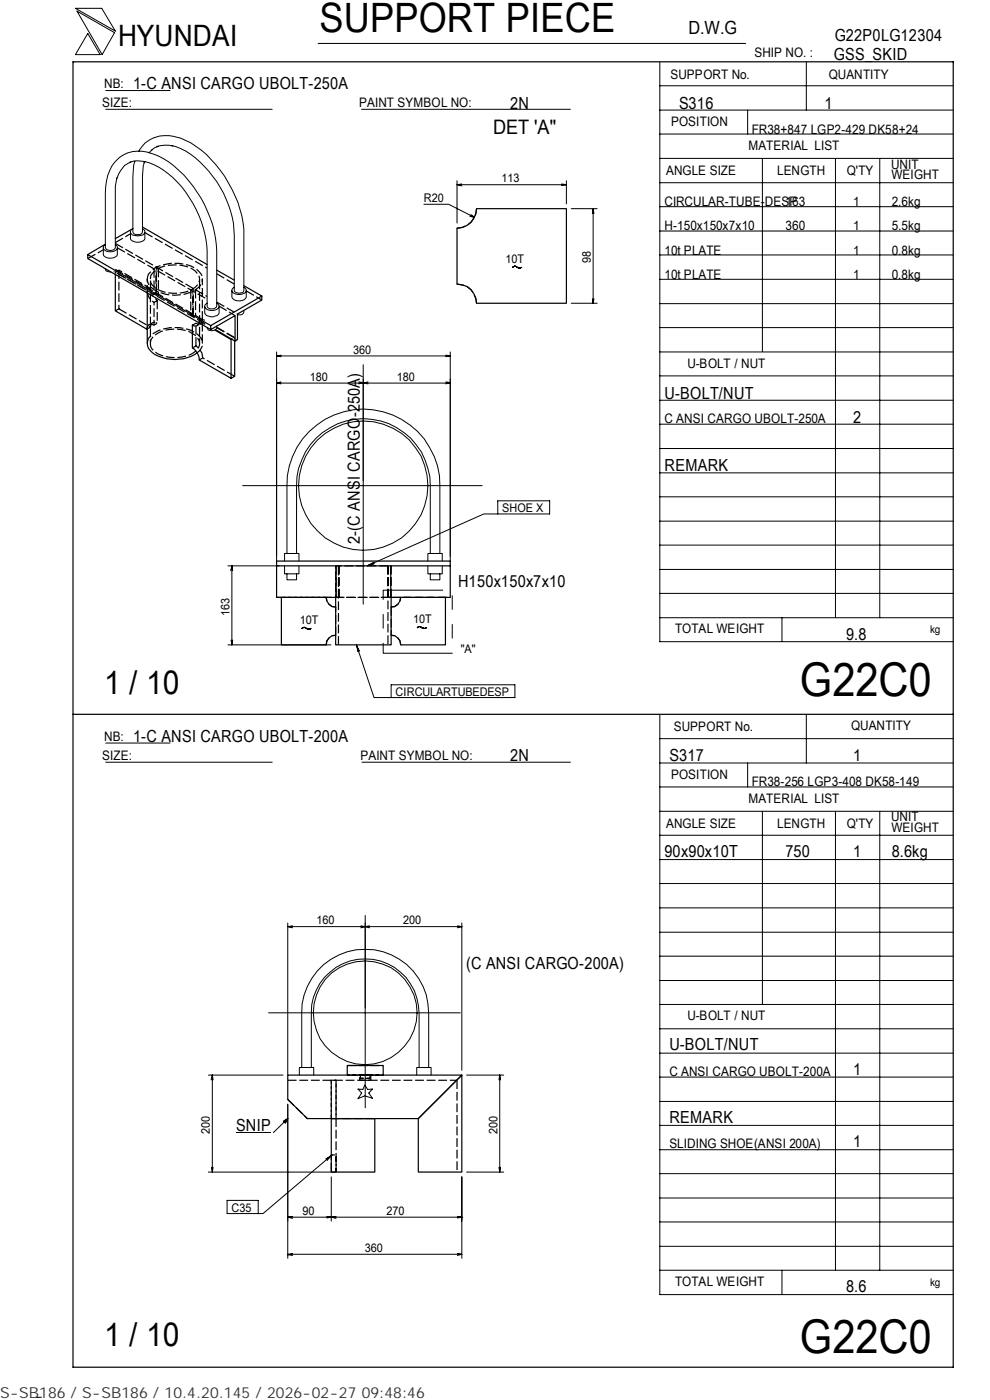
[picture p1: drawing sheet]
<svg xmlns="http://www.w3.org/2000/svg" width="210mm" height="297mm" viewBox="0 0 210 297" stroke-linecap="round" stroke-linejoin="round" font-family="sans-serif">
<g fill="none" stroke="#000" stroke-width=".21">
<path d="M16 1.8h5.6l2.9 4.8zM16.3 2.4l8 4.5-2.6 4.7zM18.6 7.1l2.6 4.5h-5.2zM22.4 19.2h13.7M67.5 9.2h90.6M139.9 18.2h62.3M139.9 13.2v122.9h62.3M171 13.1v10.3M22.4 23.2h35.3M27.8 34.4a5.2 5.2 0 0 0-3 3.4M28.6 34.2l-.2 .8-.2 2.4v11.8a1.17 1.17 0 0 0 2 0v-11.8l.2-2.2 .2-.8M30.6 34.5v-.2a17.2 17.2 0 0 1 10.3 8.8 22.9 22.9 0 0 1 3 10.1v11.7a1.17 1.17 0 0 0 2.1 0v-11.7a24.8 24.8 0 0 0-11.3-19.5 9.2 9.2 0 0 0-7.8-1.2 7.7 7.7 0 0 0-4.5 7l-.1 13.1a1.24 1.24 0 0 0 2.2 0v-13l.3-1.8"/>
<path d="M30.8 34.3a5.5 5.5 0 0 0-3.3 .1M32.2 31.8l-.5 .6M33.6 31.1l-.8 .2-.6 .5M36.5 30.9a15.9 15.9 0 0 1 8.6 6.5 21.4 21.4 0 0 1 4.6 12.5v11.7a1.17 1.17 0 0 0 2 0v-11.7a23.1 23.1 0 0 0-5-13.8 18.9 18.9 0 0 0-8.4-6.8 7.7 7.7 0 0 0-7.2 .8l-.9 .9-.7 1.1M36.7 31a6.9 6.9 0 0 0-3.4 .1M76.7 23.2h44.3M96.9 38.3v9M96.9 39.2l1 .2M96.9 39.2h23.2M97.9 39l-1 .2M119.1 39l1 .2M120.1 38.3v5"/>
<path d="M120.1 39.2l-1 .2M139.9 38.8h62.3M139.9 33.6h62.3M139.9 28.4h62.3M139.9 23.4h62.3M158.6 23.4v5M161.7 33.6v41M177.2 33.7v97.4M186.6 33.7v97.4M21.9 52.7v1.3a1.8 1.8 0 0 0 3 0v-1.3M22.3 51.9a.76 .76 0 0 0-.4 .8 .76 .76 0 0 0 .8 .6 1.73 1.73 0 0 0 2.2-.6l-.1-.6-.3-.2M22.3 57.1a1.03 1.03 0 0 0 1.2 .6"/>
<path d="M27.7 49.4v1.3a2.02 2.02 0 0 0 3 0v-1.3M28.2 48.5a.72 .72 0 0 0-.5 .7 .72 .72 0 0 0 .4 .7l1.4 .1a1.03 1.03 0 0 0 1.2-1l-.5-.5M89.9 43.3h5.3l5.5 2.8M99.6 45.9l1.1 .2M99.9 45.5l.8 .6M108.7 56.7a.64 .64 0 0 1 1 0M109.7 56.7l.5 .2M109.7 56.7l.4 .2 .4-.1M110.5 56.8l-.3 .1M110.5 56.8l.1-.1-.4 .2M121.1 44.3h5.6M125.8 44.3l-.2 1"/>
<path d="M125.8 44.3l.2 1M125.8 44.3v20M139.9 59.3h62.3M139.9 54.1h62.3M139.9 49h62.3M139.9 43.8h62.3M43.4 65.1v1.4a1.88 1.88 0 0 0 3.1 0v-1.4M43.9 64.3l-.5 .5a1.33 1.33 0 0 0 1.8 1.1 .93 .93 0 0 0 1-.3 .93 .93 0 0 0 .1-1l-.3-.3M46 69.2a.96 .96 0 0 1-.5 .9 .96 .96 0 0 1-1 0l-.3-.1-.3-.5M49.2 61.7v1.4a1.88 1.88 0 0 0 3 0v-1.4M49.7 60.9h-.1a.68 .68 0 0 0-.4 .7 .68 .68 0 0 0 .4 .6 2.01 2.01 0 0 0 2.6-.5v-.2l-.5-.6M51.7 65.9a.92 .92 0 0 1-1.3 .9"/>
<path d="M58.7 74.7v44.3M58.7 75.5l.9 .2M58.7 75.5h36.8M59.6 75.3l-.9 .2M77 77.4v50.8M94.6 75.3l.9 .2M95.5 74.7v44.3M95.5 75.5l-.9 .2M121.1 64.3h5.6M125.6 63.4l.2 .9M126 63.4l-.2 .9M139.9 79.7h62.3"/>
<path d="M139.9 74.7h62.3M139.9 69.5h62.3M139.9 64.4h62.3M58.7 81.3l.9 .1M58.7 81.3h36.8M59.6 81l-.9 .3M76.1 81l.9 .2-.9 .2M78.1 81l-1.1 .3 1.1 .1M94.6 81l.9 .2-.9 .2M139.9 95.2h62.3M139.9 90h62.3M139.9 84.9h62.3"/>
<path d="M51.5 103h50.8M60.4 119v-1.6h3v1.6M60.9 117.4v-14.4a16.2 16.2 0 0 1 16.2-16.2 16.2 16.2 0 0 1 16.2 16.2v14.4M62.9 117.4v-14.4a14.2 14.2 0 0 1 14.2-14.2 14.2 14.2 0 0 1 14.2 14.2v14.4M78.8 119.6l.1 .2M90.8 119v-1.6h3v1.6M105.6 106.2h11v2.8h-11zM105.6 109h-3l-24.7 11M139.9 100.3h62.3M139.9 115.6h62.3M139.9 110.6h62.3M139.9 105.4h62.3"/>
<path d="M48.3 120h11M48.3 136.8h21.9M49 135.8l.2 1M49.2 120l-.3 1.1M49.2 120l.2 1.1M49.2 120v16.8M49.4 135.8l-.2 1M60.4 120v1.7h3v-1.7M60.9 121.7v1.3h2v-1.3M64 133.3a.63 .63 0 0 1 1 0l.5 .2 .4-.2M75.6 136.8l3.7 11.2h3.7M75.6 136.8l.6 1.3-.3 .2z"/>
<path d="M76 137.7h-.1M77.9 120l1.3-.6 .1 .2zM88.7 133l-.1 .2M88.7 133l.3-.1a1.73 1.73 0 0 0 1.5 .3M88.7 133l-.2 .2M90.4 133.2l-.2 .1M90.8 120v1.7h3v-1.7M91.3 121.7v1.3h2v-1.3M139.9 131.1h62.3M139.9 125.9h62.3M139.9 120.8h62.3M165.9 131.1v5"/>
<path d="M22.4 157.6h13.7M83 145.3h26.2v2.7h-26.2zM139.9 151.7v122.9h62.3M139.9 156.7h62.3M171 151.5v10.4M22.4 161.7h35.3M76.8 161.7h44.2M139.9 177.2h62.3M139.9 172.1h62.3M139.9 167h62.3M139.9 161.9h62.3M158.6 161.9v5.1"/>
<path d="M161.7 172.1v41M177.2 172.2v97.3M186.6 172.2v97.3M61 195.8v32.3M61 196.6l1.1 .2M62.1 196.4l-1.1 .2M76.5 196.4l1 .2M77.5 196.6l.9 .2M77.5 194.2v40.8M77.5 196.6l-1 .2M78.4 196.4l-.9 .2M97 196.4l.9 .2"/>
<path d="M97.9 195.8v31.3M97.9 196.6h-36.9M97.9 196.6l-.9 .2M139.9 182.4h62.3M139.9 197.8h62.3M139.9 192.6h62.3M139.9 187.4h62.3M57 214.9h40.6M139.9 218.3h62.3M139.9 213.1h62.3M139.9 208h62.3M139.9 202.9h62.3"/>
<path d="M44.2 228.1h15.8M45 228.1l-.2 1M45 228.1l.2 1M45 228.1v20.6M60.1 237.9l.9-.6-.5 .9zM61 234.3v32.6M61 237.3l-3 3M63.5 228.1v-1.6h3v1.6M64 226.5v-11.6a13.5 13.5 0 0 1 13.5-13.5 13.5 13.5 0 0 1 13.4 13.5v11.6M66 226.5v-11.6a11.4 11.4 0 0 1 11.5-11.5 11.4 11.4 0 0 1 11.4 11.5v11.6M75.9 231l1.1 .1 .4-.9 .6 .9 1-.1-.8 .9 .8 1.1-1.6-.5-1.5 .6 .8-1.2zM88.4 228.1v-1.6h3v1.6"/>
<path d="M99 228.1h7.8M106 228.1l-.2 1M106 228.1l.2 1M106 228.1v20.6M139.9 238.7h62.3M139.9 233.7h62.3M139.9 228.5h62.3M139.9 223.4h62.3M44.2 248.7h26.1M44.9 247.6l.1 1.1M45.2 247.6l-.2 1.1M48.2 254.7h6.6v2.8h-6.6z"/>
<path d="M50.1 240.3h7.4M61 258.2l1.1 .3M61 258.2h36.9M62.1 258.1l-1.1 .1M69.2 245.9l1.2-.9-1 1.1zM69.3 258.1l1 .1M69.6 245.6l.1 .2M70.3 258.2l1 .3M70.3 249.7v9.4M70.3 258.2l-1 .2M70.4 245l-14.6 12.5h-1M71.3 258.1l-1 .1"/>
<path d="M97 258.1l.9 .1M97.9 249.7v17.2M97.9 258.2l-.9 .2M99 248.7h7.8M105.8 247.6l.2 1.1M106.2 247.6l-.2 1.1M139.9 259.2h62.3M139.9 254.2h62.3M139.9 249h62.3M139.9 243.9h62.3M61 266.1h36.9M62.1 265.9l-1.1 .3 1.1 .2"/>
<path d="M97 265.9l.9 .2M97.9 266.1l-.9 .3M139.9 269.5h62.3M139.9 264.4h62.3M165.9 269.5v5.1M8.8 296.4l-1 .1"/>
<circle cx="77.1" cy="103" r="13.7"/>
<circle cx="77.5" cy="214.8" r="11"/>
</g>
<g fill="none" stroke="#000" stroke-width=".25" stroke-dasharray="1.9 .6" stroke-linecap="butt">
<path d="M18.6 54.9l3.3-1.9M24.5 51.6l19.4 11.3M24.5 51.5l3.2-1.9M24.5 57.1l18.9 11M24.9 52.6l19 10.9M25.2 57.3v8.2l-.7 .4M30.7 49.4l13.2 7.5M31.2 59.3l.1-.6a4.4 4.4 0 0 1 4-2.7 8.7 8.7 0 0 1 6.5 1.2 2.36 2.36 0 0 1 1.1 2.1M31.9 59a3 3 0 0 1 2.2-2.3 8.1 8.1 0 0 1 7.3 .8l.8 .9 .1 .6M31.9 59.5a2.54 2.54 0 0 0 1.4 1.9 8.1 8.1 0 0 0 8.1-.5 2.17 2.17 0 0 0 .9-1.9M32.7 57.1v5.4M33.6 57v5.4"/>
<path d="M42.3 59.5v13.1a3.5 3.5 0 0 0-2.2-2.3 7.4 7.4 0 0 0-7.8 1.3l-.3 .5-.1 .5v-13.6M46 58.1l3.7 2.2M96.9 48.4a4.2 4.2 0 0 0 4.2-4.1M25.2 65.5l6.7 3.9M31.2 72.9l.1-.5a4 4 0 0 1 3.1-2.6 8.8 8.8 0 0 1 7.4 1.1 2.36 2.36 0 0 1 1.1 2M31.2 69.8l.7-.4 .2-.7 .2-.2-.7 .4 .6-.1 .5 .2M31.9 72.6a1.77 1.77 0 0 0 .9 2 7.8 7.8 0 0 0 8.6 0 2.17 2.17 0 0 0 .9-2M31.9 61.2a3.3 3.3 0 0 0 1.4 2.5l-.6 .5a3.1 3.1 0 0 1-1.6-2.6l.8-.4-6.7-3.9-.7 .4 6.6 3.9M33.1 62.7v-5.4M33.2 62.1v-5.4M33.3 63.7v4.9l-.6 .4v-4.8M40.5 61.5v5.5"/>
<path d="M40.9 67.2v-5.4M41 66.7v-5.5M41.5 61.5v5.5M41.6 73.4v-4.8M41.8 74.8a2.36 2.36 0 0 0 1.1-1.9v-13.6a3.1 3.1 0 0 1-2.4 2.7 9 9 0 0 1-8.2-.8 2.36 2.36 0 0 1-1.1-1.9v2.8M43 75.9a3.3 3.3 0 0 0-1.4-2.5l-.8 .4M43.4 68.7l-19.3-11.1M46 69.4l3.8 2.2-.7 .4M46 64.1l4.4 2.5M46 69.5l4.4 2.5M46.5 64.9l3.4 2.1M49.8 79.8l-6.8-3.9-.8 .5"/>
<path d="M52.2 61.7l3.3 2M101.1 64.3a4 4 0 0 0-4.2-4M58.7 126.7h36.8M69.2 126.7h-9.5M71.2 134.8v-6M71.3 126.7v-6.7M71.8 136.8v-16.8M71.9 120v6.7M71.9 126.7v-6.7M82.3 120v16.8M82.3 126.7v-6.7M82.3 120v6.7"/>
<path d="M82.9 126.7h-11.6M82.9 120v6.7M83 128.8v6M83 126.7v-6.7h-11.8v6.7M94.5 126.7h-9.5M61 229.2h35.9M61 233.2l4.2 4.1M70.3 237.3v-8.1h1v19.5M71.3 237.3h-1v-8.1h1v8.1h8.2M73.6 226h7.7M73.6 228.1h7.7h-7.7M78 228.1h.5v.7h-2.1v-.7h1.6"/>
<path d="M78.5 228.1h.1v1.1h-2.3v-1.1h2.2M96.9 229.2v19.5M70.3 248.7h1v-3.7h-1v3.7"/>
</g>
<g fill="none" stroke="#000" stroke-width=".25">
<path d="M15.5 13.1h186.7v277h-186.7zM22.3 51.8l-3.7 2.2M24.5 58.2v7.7l6.6 3.9h.1M28.2 48.5l-3.7 2.1M30.2 48.2l13.7 7.9M46 57.3l3.7 2.1M96.9 48.4a4.2 4.2 0 0 0 4.2-4.1h19v20h-19a4 4 0 0 0-4.2-4zM31.2 62.1v10.8a3.7 3.7 0 0 0 3.2 3 8.8 8.8 0 0 0 7.4-1.1M31.2 69.4l-.1 .4M40.8 69v4.8l.8 .7a2.7 2.7 0 0 1 .6 1.9l6.8 3.9 .8-.5v-7.5M42.2 68.5v.1a.92 .92 0 0 1-1.4 .4l.8-.4 .6 .1M44.7 69.9v-.8l-26.1-15.1v.9l26.1 15 5.2-2.9v5.4"/>
<path d="M45.5 70l3.5 2h.1M49 72v8.3M51.7 60.6l3.8 2.2-10.8 6.3M55.5 62.8v.9l-5.1 2.9v5.4l-.5 .4-4.2-2.5M58.7 119h36.8v1h-36.8zM58.7 120v6.7h1M69.2 126.7h-9.5v10.1h9.5a2.02 2.02 0 0 1 2-2M69.2 126.7a2.02 2.02 0 0 0 2 2.1M71.2 134.8v2h11.8v-2M71.2 126.7v8.1M71.3 120v6.7h-2.1M82.9 120v6.7h2.1"/>
<path d="M83 126.7v8.1M85 126.7h9.5v10.1h-9.5a2.02 2.02 0 0 0-2-2M85 126.7a2.02 2.02 0 0 1-2 2.1M95.5 120v6.7h-1M15.5 151.5h186.7M61 228.1h36.9l-9.2 9.2h-23.5l-4.2-4.1zM70.3 237.3h9.2v11.4h-9.2zM73.6 228.1v-2.1h7.7v2.1M97.9 228.1v20.6h-9.2v-11.4z"/>
</g>
<path d="M71.3 126.7h.6M71.9 126.7h-.6" fill="none" stroke="#000" stroke-width=".25" stroke-dasharray=".4 .2" stroke-linecap="butt"/>
<path d="M42.2 68.1l.8-.4 .4 .3M82.9 126.7h-.6h.6" fill="none" stroke="#000" stroke-width=".25" stroke-dasharray=".8 .3" stroke-linecap="butt"/>
<path d="M69.2 136.8a2.02 2.02 0 0 1 2-2M71.2 128.8a2.02 2.02 0 0 1-2-2.1M83 128.8a2.02 2.02 0 0 0 2-2.1M85 136.8a2.02 2.02 0 0 0-2-2" fill="none" stroke="#000" stroke-width=".25" stroke-dasharray="1.8 .6" stroke-linecap="butt"/>
<path d="M76.4 228.1h2.1M78.5 228.8h-2.1" fill="none" stroke="#000" stroke-width=".25" stroke-dasharray="1.1 .3" stroke-linecap="butt"/>
<path d="M76.3 228.1h2.3M78.6 229.2h-2.3" fill="none" stroke="#000" stroke-width=".25" stroke-dasharray="1.3 .4" stroke-linecap="butt"/>
<path d="M32.3 68.5l.7-.1 .3 .2M32.7 62.5l.2-.2 .4 .3-.2 .1M33.6 62.4l-.3 .2-.4-.3 .3-.2M42.6 68.7l.2-.3 .2-.7" fill="none" stroke="#000" stroke-width=".25" stroke-dasharray=".6 .2" stroke-linecap="butt"/>
<path d="M41.5 67h-.3l-.4-.2 .2-.1" fill="none" stroke="#000" stroke-width=".25" stroke-dasharray=".5 .2" stroke-linecap="butt"/>
<path d="M40.5 67l.3-.2 .4 .2-.3 .2M42.2 68.7h.4l-.8 .4" fill="none" stroke="#000" stroke-width=".25" stroke-dasharray=".7 .3" stroke-linecap="butt"/>
<path d="M24.5 57.7v.5M31.6 68.9l-.4 .5M49.8 71.6v.7" fill="none" stroke="#000" stroke-width=".25" stroke-dasharray=".3 .1" stroke-linecap="butt"/>
<path d="M42.2 68.5v-.4l1.3 .7" fill="none" stroke="#000" stroke-width=".25" stroke-dasharray="1 .3" stroke-linecap="butt"/>
<path d="M60.1 237.4h.9v.9h-.9z" fill="#000"/>
<path d="M81.3 138.6h14.6v-13.4h-14.6v13.4" fill="none" stroke="#000" stroke-width=".21" stroke-dasharray="14.7 3 3 3 3 3" stroke-linecap="butt"/>
<g font-size="9.9">
<text x="169.7" y="147.6">G22C0</text>
<text x="169.7" y="286.9">G22C0</text>
</g>
<text font-size="8.6" x="67.7" y="6.9">SUPPORT PIECE</text>
<g font-size="7">
<text x="22.1" y="147.2">1 / 10</text>
<text x="22.1" y="285.6">1 / 10</text>
</g>
<text font-size="6.3" x="25.1" y="9.8">HYUNDAI</text>
<text font-size="4.2" x="104.6" y="28.5">DET 'A&quot;</text>
<text font-size="3.9" x="146" y="7.3">D.W.G</text>
<g font-size="3.5">
<text x="177" y="8.7">G22P0LG12304</text>
<text x="176.9" y="12.8">GSS_SKID</text>
<text x="28.3" y="19">1-C ANSI CARGO UBOLT-250A</text>
<text x="108.2" y="23.1">2N</text>
<text x="144" y="23.1">S316</text>
<text x="174.8" y="23.1">1</text>
<text x="141" y="84.6">U-BOLT/NUT</text>
<text x="180.9" y="89.7">2</text>
<text x="141" y="99.9">REMARK</text>
<text x="76.3" y="115.4" transform="rotate(-90 76.3 115.4)">2-(C ANSI CARGO-250A)</text>
<text x="97.2" y="124.5">H150x150x7x10</text>
<text x="179.5" y="135.8">9.8</text>
<text x="28.3" y="157.3">1-C ANSI CARGO UBOLT-200A</text>
<text x="108.2" y="161.4">2N</text>
<text x="142" y="161.4">S317</text>
<text x="180.9" y="161.4">1</text>
<text x="141" y="181.9">90x90x10T</text>
<text x="166.6" y="181.9">750</text>
<text x="180.9" y="181.9">1</text>
<text x="189.1" y="181.9">8.6kg</text>
<text x="98.9" y="205.6">(C ANSI CARGO-200A)</text>
<text x="142" y="222.8">U-BOLT/NUT</text>
<text x="180.9" y="228">1</text>
<text x="50.1" y="239.9">SNIP</text>
<text x="142" y="238.3">REMARK</text>
<text x="180.9" y="243.3">1</text>
<text x="179.5" y="274.1">8.6</text>
</g>
<text font-size="3.2" fill="#323232" x="0" y="296.6">S-SB186 / S-SB186 / 10.4.20.145 / 2026-02-27 09:48:46</text>
<g font-size="2.8">
<text x="142.2" y="16.8">SUPPORT No.</text>
<text x="160" y="12.2">SHIP NO. :</text>
<text x="175.8" y="16.7">QUANTITY</text>
<text x="21.7" y="22.8">SIZE:</text>
<text x="22.1" y="18.7">NB:</text>
<text x="76.2" y="22.8">PAINT SYMBOL NO:</text>
<text x="142.3" y="26.8">POSITION</text>
<text x="159.4" y="28.4">FR38+847 LGP2-429 DK58+24</text>
<text x="158.8" y="31.7">MATERIAL LIST</text>
<text x="189" y="35.8">UNIT</text>
<text x="141.3" y="37.2">ANGLE SIZE</text>
<text x="164.8" y="37.1">LENGTH</text>
<text x="179.6" y="37.1">Q'TY</text>
<text x="189.1" y="38">WEIGHT</text>
<text x="141" y="43.8">CIRCULAR-TUBE-DESP</text>
<text x="166.6" y="43.8">163</text>
<text x="180.9" y="43.8">1</text>
<text x="189.1" y="43.8">2.6kg</text>
<text x="141" y="48.9">H-150x150x7x10</text>
<text x="166.6" y="48.9">360</text>
<text x="180.9" y="48.9">1</text>
<text x="189.1" y="48.9">5.5kg</text>
<text x="141" y="54">10t PLATE</text>
<text x="141" y="59.1">10t PLATE</text>
<text x="180.9" y="54">1</text>
<text x="180.9" y="59.1">1</text>
<text x="189.1" y="54">0.8kg</text>
<text x="189.1" y="59.1">0.8kg</text>
<text x="145.8" y="78">U-BOLT / NUT</text>
<text x="141" y="89.8">C ANSI CARGO UBOLT-250A</text>
<text x="143.2" y="134.4">TOTAL WEIGHT</text>
<text x="142.9" y="155">SUPPORT No.</text>
<text x="180.5" y="154.9">QUANTITY</text>
<text x="21.7" y="161.3">SIZE:</text>
<text x="22.1" y="157.1">NB:</text>
<text x="76.5" y="161.2">PAINT SYMBOL NO:</text>
<text x="142.3" y="165.3">POSITION</text>
<text x="159.4" y="166.7">FR38-256 LGP3-408 DK58-149</text>
<text x="158.8" y="170.3">MATERIAL LIST</text>
<text x="141.3" y="175.7">ANGLE SIZE</text>
<text x="164.8" y="175.6">LENGTH</text>
<text x="179.6" y="175.6">Q'TY</text>
<text x="189" y="174.2">UNIT</text>
<text x="189.1" y="176.5">WEIGHT</text>
<text x="145.8" y="216.5">U-BOLT / NUT</text>
<text x="142" y="228.2">C ANSI CARGO UBOLT-200A</text>
<text x="142" y="243.5">SLIDING SHOE(ANSI 200A)</text>
<text x="143.2" y="272.9">TOTAL WEIGHT</text>
</g>
<g font-size="2.5">
<text x="106.3" y="38.7">113</text>
<text x="89.9" y="42.8">R20</text>
<text x="107.2" y="55.7">10T</text>
<text x="125.3" y="55.9" transform="rotate(-90 125.3 55.9)">98</text>
<text x="74.9" y="75">360</text>
<text x="65.7" y="80.8">180</text>
<text x="84.2" y="80.8">180</text>
<text x="106.5" y="108.6">SHOE X</text>
<text x="48.7" y="130.6" transform="rotate(-90 48.7 130.6)">163</text>
<text x="63.6" y="132.3">10T</text>
<text x="87.6" y="132.2">10T</text>
<text x="97.7" y="138.5">&quot;A&quot;</text>
<text x="83.9" y="147.6">CIRCULARTUBEDESP</text>
<text x="67.1" y="196.1">160</text>
<text x="85.5" y="196.1">200</text>
<text x="44.5" y="240.5" transform="rotate(-90 44.5 240.5)">200</text>
<text x="105.5" y="240.5" transform="rotate(-90 105.5 240.5)">200</text>
<text x="49.1" y="257">C35</text>
<text x="64.2" y="257.7">90</text>
<text x="82" y="257.7">270</text>
<text x="77.4" y="265.6">360</text>
</g>
<g font-size="2.3">
<text x="197.3" y="134.3">kg</text>
<text x="197.3" y="272.8">kg</text>
</g>
</svg>
